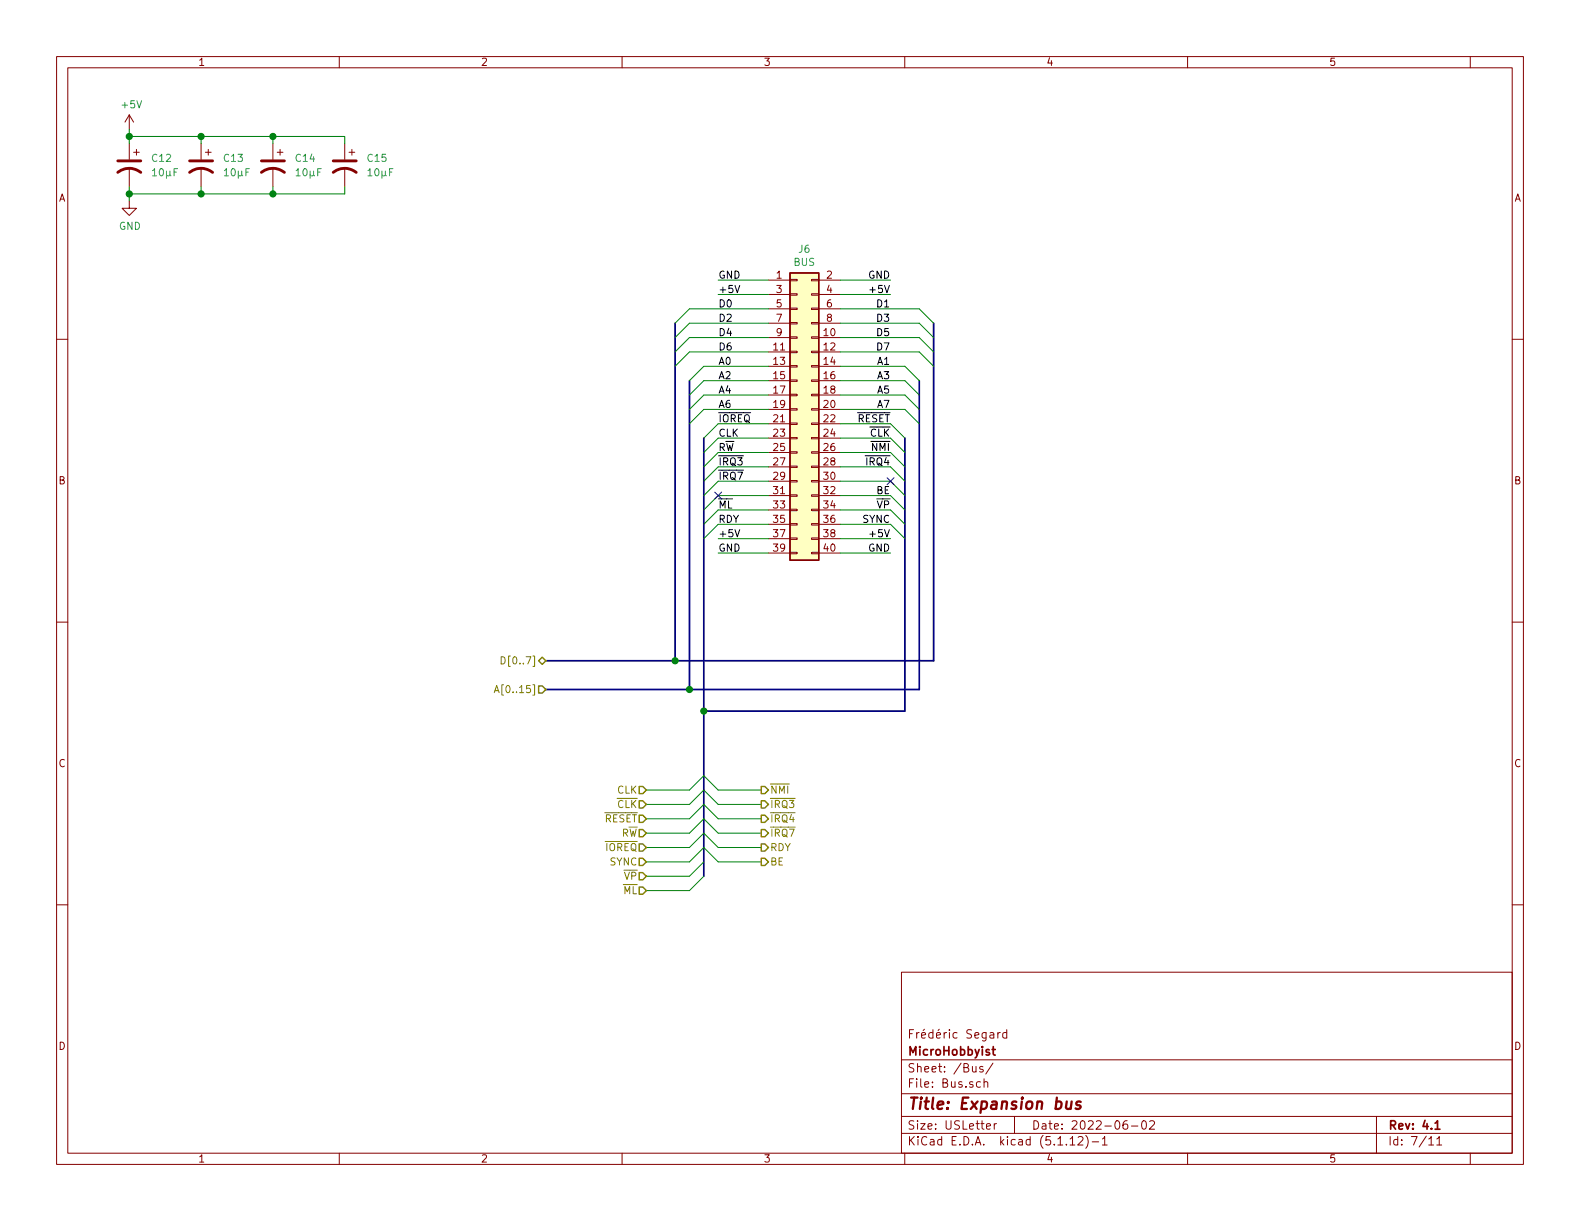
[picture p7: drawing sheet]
<svg xmlns="http://www.w3.org/2000/svg" width="279mm" height="216mm" viewBox="0 0 279 216" stroke-linecap="round" stroke-linejoin="round" font-family="sans-serif">
<g fill="none" stroke="#840000" stroke-width=".18">
<path d="M10 10h259.4v195.9h-259.4zM12 12h255.4v191.9h-255.4zM60 10v2M110 10v2M160 10v2M210 10v2M260 10v2M22.9 35.6v1.2h1.2l-1.2 1.3-1.3-1.3h1.3M22.9 20.3l-.8 1.3M22.9 20.3v2.6M22.9 25.4v2.8M22.9 29.7v3.3"/>
<path d="M22.9 20.3l.7 1.3M23.6 26.9h1M24.1 26.4v1M35.6 25.4v2.8M35.6 29.7v3.3M36.3 26.9h1M36.8 26.4v1M48.3 25.4v2.8M48.3 29.7v3.3M49 26.9h1M49.5 26.4v1M61 25.4v2.8"/>
<path d="M61 29.7v3.3M61.7 26.9h1M62.2 26.4v1M10 60h2M135.9 49.5h3.8M135.9 59.7h3.8M135.9 52.1h3.8M135.9 54.6h3.8M135.9 57.2h3.8M139.7 59.6h1.3v.2h-1.3zM139.7 57h1.3v.3h-1.3zM139.7 54.5h1.3v.2h-1.3z"/>
<path d="M139.7 51.9h1.3v.3h-1.3zM139.7 49.4h1.3v.3h-1.3zM143.5 59.6h1.3v.2h-1.3zM143.5 57h1.3v.3h-1.3zM143.5 54.5h1.3v.2h-1.3zM143.5 51.9h1.3v.3h-1.3zM143.5 49.4h1.3v.3h-1.3zM144.8 49.5h3.8M144.8 59.7h3.8M144.8 52.1h3.8M144.8 54.6h3.8M144.8 57.2h3.8"/>
<path d="M267.4 60h2M135.9 62.2h3.8M135.9 64.8h3.8M135.9 67.3h3.8M135.9 69.9h3.8M135.9 72.4h3.8M135.9 74.9h3.8M135.9 77.5h3.8M139.7 77.3h1.3v.3h-1.3zM139.7 79.9h1.3v.2h-1.3zM139.7 74.8h1.3v.3h-1.3zM139.7 69.7h1.3v.3h-1.3z"/>
<path d="M139.7 67.2h1.3v.2h-1.3zM139.7 64.6h1.3v.3h-1.3zM139.7 62.1h1.3v.3h-1.3zM139.7 72.3h1.3v.2h-1.3zM143.5 77.3h1.3v.3h-1.3zM143.5 79.9h1.3v.2h-1.3zM143.5 74.8h1.3v.3h-1.3zM143.5 69.7h1.3v.3h-1.3zM143.5 67.2h1.3v.2h-1.3zM143.5 64.6h1.3v.3h-1.3zM143.5 62.1h1.3v.3h-1.3zM143.5 72.3h1.3v.2h-1.3z"/>
<path d="M144.8 62.2h3.8M144.8 64.8h3.8M144.8 67.3h3.8M144.8 69.9h3.8M144.8 72.4h3.8M144.8 74.9h3.8M144.8 77.5h3.8M135.9 80h3.8M135.9 82.6h3.8M135.9 85.1h3.8M135.9 87.6h3.8M135.9 90.2h3.8"/>
<path d="M135.9 92.7h3.8M135.9 95.3h3.8M135.9 97.8h3.8M139.7 82.4h1.3v.3h-1.3zM139.7 85h1.3v.2h-1.3zM139.7 87.5h1.3v.3h-1.3zM139.7 90h1.3v.3h-1.3zM139.7 92.6h1.3v.2h-1.3zM139.7 95.1h1.3v.3h-1.3zM139.7 97.7h1.3v.2h-1.3zM143.5 82.4h1.3v.3h-1.3zM143.5 85h1.3v.2h-1.3z"/>
<path d="M143.5 87.5h1.3v.3h-1.3zM143.5 90h1.3v.3h-1.3zM143.5 92.6h1.3v.2h-1.3zM143.5 95.1h1.3v.3h-1.3zM143.5 97.7h1.3v.2h-1.3zM144.8 80h3.8M144.8 82.6h3.8M144.8 85.1h3.8M144.8 87.6h3.8M144.8 90.2h3.8M144.8 92.7h3.8M144.8 95.3h3.8"/>
<path d="M144.8 97.8h3.8M10 110h2M267.4 110h2M10 160h2M267.4 160h2M159.4 171.9h108v32h-108zM159.4 197.4h108M159.4 193.4h108M159.4 187.4h108M172 188.6v.9l.4 .1 .2-.2M172.6 188.6v1M173.4 191.3h-.5l-.2 .2v.6l.2 .2 .5-.1"/>
<path d="M173.8 188.6a.37 .37 0 0 0-.6 .2l.1 .2 .5 .1 .1 .2-.2 .3-.5-.1M174 191.4l.1-.1a.37 .37 0 0 1 .6 .2v.8M174 190.8v1.5M174.4 199.2l.8-.2-.1-.2-.4-.1-.3 .2 .1 .7h.6M175.6 188l-1.3 1.9M175.8 198.7v1M176.2 198.7l-.3 .1-.1 .2M176.5 182.6v1M176.9 182.6l-.3 .1-.1 .2M178 182.7l-.4-.1-.3 .3 .1 .5 .2 .2 .4-.1M178 182.1v1.5M179.4 197.4v3"/>
<path d="M199.3 198.2a.62 .62 0 0 0-.7 .6l.1 .7 .2 .2 .5-.2v-.5l-.1-.2h-.4l-.3 .2M200.1 199.1h1.1M202 198.3l.4-.1a.94 .94 0 0 1 0 1.5 .82 .82 0 0 1-.4-1.4zM203.3 198.3l.2-.1h.4l.2 .1 .1 .3-1 1.1h1M243.4 197.4v6.5M60 203.9v2M110 203.9v2M159.4 200.4h108M160 203.9v2M189.2 201.4l.5-.4v1.5M189.2 202.5h.9M190.7 201.1l.2-.1h.3l.2 .1 .1 .3-.9 1.1h.9"/>
<path d="M192 200.8a1.71 1.71 0 0 1 0 2.2M193.1 201.9h1.2M194.9 201.4l.5-.4v1.5M194.9 202.5h.9M210 203.9v2M252.7 201.4l.4-.4v1.5M252.7 202.5h.8M254.1 201.4l.4-.4v1.5M254.1 202.5h.8M260 203.9v2"/>
</g>
<path d="M175.4 185.6h.6M175.6 185.1v1.3l.4 .2M253.8 198.6l.4-.4v1.5M253.8 199.7h.8" fill="none" stroke="#840000" stroke-width=".3"/>
<path d="M188.6 194.8v1.2a.59 .59 0 0 0 .8-.1M189.5 194.8l-.2 1.3M191.1 194.8a.49 .49 0 0 0-.8 .3l.1 .2 .5 .1 .2 .3-.3 .4-.6-.1" fill="none" stroke="#840000" stroke-width=".41"/>
<path d="M139.7 48.3h5.1v50.8h-5.1z" fill="#ffffc2" stroke="#ffffc2" stroke-width=".18"/>
<path d="M139.7 48.3h5.1v50.8h-5.1z" fill="none" stroke="#840000" stroke-width=".25"/>
<path d="M20.8 30.5a3.3 3.3 0 0 1 4.1 0M20.8 28.4h4.1M33.5 30.5a3.3 3.3 0 0 1 4.1 0M33.5 28.4h4.1M46.2 30.5a3.3 3.3 0 0 1 4.1 0M46.2 28.4h4.1M58.9 30.5a3.3 3.3 0 0 1 4.1 0M58.9 28.4h4.1" fill="none" stroke="#840000" stroke-width=".51"/>
<path d="M119.4 57.2v59.6M165.1 57.2v59.6h-68.6M121.9 67.3v54.6M124.5 77.5v77.4M160 77.5v48.2h-35.5M162.6 67.3v54.6h-66.1" fill="none" stroke="#000084" stroke-width=".3"/>
<g fill="none" stroke="#008400" stroke-width=".18">
<path d="M22.9 24.1h38.1v1.3M22.9 22.9v2.5M22.9 33v2.6M35.6 24.1v1.3M35.6 33v1.3M48.3 24.1v1.3M48.3 33v1.3M61 33v1.3h-38.1M127 52.1h8.9M127 49.5h8.9M135.9 57.2h-14l-2.5 2.5M135.9 54.6h-14l-2.5 2.6"/>
<path d="M135.9 59.7h-14l-2.5 2.5M148.6 57.2h14l2.5 2.5M148.6 54.6h14l2.5 2.6M148.6 59.7h14l2.5 2.5M148.6 52.1h8.9M148.6 49.5h8.9M135.9 72.4h-11.4l-2.6 2.5M135.9 74.9h-8.9l-2.5 2.6M135.9 77.5h-8.9l-2.5 2.5M135.9 64.8h-11.4l-2.6 2.5M135.9 67.3h-11.4l-2.6 2.6M135.9 69.9h-11.4l-2.6 2.5"/>
<path d="M135.9 62.2h-14l-2.5 2.6M148.6 72.4h11.4l2.6 2.5M148.6 74.9h8.9l2.5 2.6M148.6 77.5h8.9l2.5 2.5M148.6 64.8h11.4l2.6 2.5M148.6 67.3h11.4l2.6 2.6M148.6 69.9h11.4l2.6 2.5M148.6 62.2h14l2.5 2.6M127 97.8h8.9M127 95.3h8.9M135.9 92.7h-8.9l-2.5 2.6M135.9 80h-8.9l-2.5 2.6"/>
<path d="M135.9 82.6h-8.9l-2.5 2.5M135.9 85.1h-8.9l-2.5 2.5M135.9 90.2h-8.9l-2.5 2.5M135.9 87.6h-8.9l-2.5 2.6M148.6 92.7h8.9l2.5 2.6M148.6 80h8.9l2.5 2.6M148.6 82.6h8.9l2.5 2.5M148.6 85.1h8.9l2.5 2.5M148.6 90.2h8.9l2.5 2.5M148.6 87.6h8.9l2.5 2.6M148.6 97.8h8.9M148.6 95.3h8.9"/>
<path d="M114.3 139.7h7.6l2.6-2.5 2.5 2.5h7.6M114.3 147.3h7.6l2.6-2.5 2.5 2.5h7.6M114.3 152.4h7.6l2.6-2.5 2.5 2.5h7.6M114.3 142.2h7.6l2.6-2.5 2.5 2.5h7.6M114.3 144.8h7.6l2.6-2.6 2.5 2.6h7.6M114.3 149.9h7.6l2.6-2.6 2.5 2.6h7.6M124.5 152.4l-2.6 2.5h-7.6M124.5 154.9l-2.6 2.6h-7.6"/>
</g>
<path d="M88.6 116.1a.64 .64 0 0 1 .7 .7 .64 .64 0 0 1-.7 .6zM87.4 122.5l.4-1.3 .5 1.3M87.5 122.1h.6" fill="none" stroke="#848400" stroke-width=".18"/>
<g fill="none" stroke="#848400" stroke-width=".25">
<path d="M95.9 116.2l.6 .6-.6 .7-.7-.7zM95.2 121.3h.7l.6 .6-.6 .7h-.7zM113 139.1h.7l.6 .6-.6 .6h-.7zM134.6 139.1h.7l.6 .6-.6 .6h-.7zM113 154.3h.7l.6 .6-.6 .7h-.7zM113 141.6h.7l.6 .6-.6 .7h-.7zM113 156.8h.7l.6 .7-.6 .6h-.7zM113 144.1h.7l.6 .7-.6 .6h-.7zM113 146.7h.7l.6 .6-.6 .7h-.7zM113 149.2h.7l.6 .7-.6 .6h-.7zM113 151.8h.7l.6 .6-.6 .6h-.7zM134.6 144.1h.7l.6 .7-.6 .6h-.7z"/>
<path d="M134.6 149.2h.7l.6 .7-.6 .6h-.7zM134.6 151.8h.7l.6 .6-.6 .6h-.7zM134.6 146.7h.7l.6 .6-.6 .7h-.7zM134.6 141.6h.7l.6 .6-.6 .7h-.7z"/>
</g>
<path d="M130 50.5l.4 1.2 .4-1.2M130 93.6l.4 1.3 .4-1.3" fill="none" stroke="#000" stroke-width=".18"/>
<g fill="#008400" stroke="#008400" stroke-width=".25">
<circle cx="124.5" cy="125.7" r=".51"/>
<circle cx="121.9" cy="121.9" r=".51"/>
<circle cx="119.4" cy="116.8" r=".51"/>
<circle cx="48.3" cy="24.1" r=".51"/>
<circle cx="22.9" cy="34.3" r=".51"/>
<circle cx="22.9" cy="24.1" r=".51"/>
<circle cx="35.6" cy="24.1" r=".51"/>
<circle cx="35.6" cy="34.3" r=".51"/>
<circle cx="48.3" cy="34.3" r=".51"/>
</g>
<path d="M126.4 87l1.2 1.2M127.6 87l-1.2 1.2M156.9 84.5l1.2 1.2M158.1 84.5l-1.2 1.2" fill="none" stroke="#000084" stroke-width=".18"/>
<text font-size="2.8" fill="#840000" x="160.4" y="196.2">Title: Expansion bus</text>
<g font-size="2.1" fill="#840000">
<text x="160.4" y="183.6">Frédéric Segard</text>
<text x="160.4" y="189.6">Sheet: /Bus/</text>
<text x="160.4" y="186.6">MicroHobbyist</text>
<text x="160.4" y="192.3">File: Bus.sch</text>
<text x="160.4" y="202.5">KiCad E.D.A. kicad (5.1.12)-1</text>
<text x="160.4" y="199.7">Size: USLetter</text>
<text x="182.4" y="199.7">Date: 2022-06-02</text>
<text x="245.4" y="199.7">Rev: 4.1</text>
<text x="245.4" y="202.5">Id: 7/11</text>
</g>
<g font-size="1.8" fill="#840000">
<text x="35" y="11.6">1</text>
<text x="85" y="11.6">2</text>
<text x="135" y="11.6">3</text>
<text x="185" y="11.6">4</text>
<text x="235" y="11.6">5</text>
<text x="10.4" y="35.6">A</text>
<text x="267.8" y="35.6">A</text>
<text x="137.3" y="49.3">1</text>
<text x="137.3" y="51.8">3</text>
<text x="146.2" y="49.3">2</text>
<text x="146.2" y="51.8">4</text>
<text x="137.3" y="54.4">5</text>
<text x="137.3" y="56.9">7</text>
<text x="137.3" y="59.4">9</text>
<text x="145.7" y="59.4">10</text>
<text x="146.2" y="54.4">6</text>
<text x="146.2" y="56.9">8</text>
<text x="136.8" y="62">11</text>
<text x="136.8" y="64.5">13</text>
<text x="145.7" y="62">12</text>
<text x="145.7" y="64.5">14</text>
<text x="136.8" y="67.1">15</text>
<text x="136.8" y="69.6">17</text>
<text x="145.7" y="67.1">16</text>
<text x="145.7" y="69.6">18</text>
<text x="136.8" y="72.1">19</text>
<text x="136.8" y="74.7">21</text>
<text x="136.8" y="77.2">23</text>
<text x="145.7" y="72.1">20</text>
<text x="145.7" y="74.7">22</text>
<text x="145.7" y="77.2">24</text>
<text x="136.8" y="79.8">25</text>
<text x="136.8" y="82.3">27</text>
<text x="145.7" y="79.8">26</text>
<text x="145.7" y="82.3">28</text>
<text x="10.4" y="85.6">B</text>
<text x="136.8" y="84.8">29</text>
<text x="136.8" y="87.4">31</text>
<text x="136.8" y="89.9">33</text>
<text x="145.7" y="84.8">30</text>
<text x="145.7" y="87.4">32</text>
<text x="145.7" y="89.9">34</text>
<text x="267.8" y="85.6">B</text>
<text x="136.8" y="92.5">35</text>
<text x="136.8" y="95">37</text>
<text x="145.7" y="92.5">36</text>
<text x="145.7" y="95">38</text>
<text x="136.8" y="97.5">39</text>
<text x="145.7" y="97.5">40</text>
<text x="10.4" y="135.6">C</text>
<text x="267.8" y="135.6">C</text>
<text x="10.4" y="185.6">D</text>
<text x="267.8" y="185.6">D</text>
<text x="35" y="205.5">1</text>
<text x="85" y="205.5">2</text>
<text x="135" y="205.5">3</text>
<text x="185" y="205.5">4</text>
<text x="235" y="205.5">5</text>
</g>
<g font-size="1.8" fill="#008484">
<text x="21.6" y="19.2">+5V</text>
<text x="26.9" y="28.6">C12</text>
<text x="39.6" y="28.6">C13</text>
<text x="52.3" y="28.6">C14</text>
<text x="65" y="28.6">C15</text>
<text x="27.1" y="31.2">10µF</text>
<text x="39.8" y="31.2">10µF</text>
<text x="52.5" y="31.2">10µF</text>
<text x="65.2" y="31.2">10µF</text>
<text x="21" y="40.6">GND</text>
<text x="140.4" y="47">BUS</text>
<text x="141.3" y="44.7">J6</text>
</g>
<g font-size="1.8">
<text x="127" y="49.3">GND</text>
<text x="127" y="51.8">+5V</text>
<text x="153.5" y="49.3">GND</text>
<text x="154.3" y="51.8">+5V</text>
<text x="127" y="56.9">D2</text>
<text x="127" y="59.4">D4</text>
<text x="127" y="54.4">D0</text>
<text x="155.2" y="54.4">D1</text>
<text x="155.2" y="56.9">D3</text>
<text x="155.2" y="59.4">D5</text>
<text x="127" y="64.5">A0</text>
<text x="127" y="62">D6</text>
<text x="155.2" y="62">D7</text>
<text x="155.2" y="64.5">A1</text>
<text x="127" y="69.6">A4</text>
<text x="127" y="67.1">A2</text>
<text x="155.2" y="67.1">A3</text>
<text x="155.2" y="69.6">A5</text>
<text x="127" y="74.7">IOREQ</text>
<text x="127" y="77.2">CLK</text>
<text x="127" y="72.1">A6</text>
<text x="151.6" y="74.7">RESET</text>
<text x="153.8" y="77.2">CLK</text>
<text x="155.2" y="72.1">A7</text>
<text x="127" y="79.8">RW</text>
<text x="127" y="82.3">IRQ3</text>
<text x="153.3" y="82.3">IRQ4</text>
<text x="154.2" y="79.8">NMI</text>
<text x="127" y="84.8">IRQ7</text>
<text x="127" y="89.9">ML</text>
<text x="155" y="87.4">BE</text>
<text x="155.1" y="89.9">VP</text>
<text x="127" y="95">+5V</text>
<text x="127" y="92.5">RDY</text>
<text x="152.6" y="92.5">SYNC</text>
<text x="154.3" y="95">+5V</text>
<text x="127" y="97.5">GND</text>
<text x="153.5" y="97.5">GND</text>
</g>
<g font-size="1.8" fill="#848400">
<text x="89.6" y="117.5">D[0..7]</text>
<text x="88.6" y="122.6">A[0..15]</text>
<text x="109.1" y="140.3">CLK</text>
<text x="109.1" y="142.9">CLK</text>
<text x="136.1" y="140.3">NMI</text>
<text x="136.1" y="142.9">IRQ3</text>
<text x="106.9" y="145.4">RESET</text>
<text x="109.8" y="148">RW</text>
<text x="136.1" y="145.4">IRQ4</text>
<text x="136.1" y="148">IRQ7</text>
<text x="107.1" y="150.5">IOREQ</text>
<text x="107.9" y="153">SYNC</text>
<text x="110.4" y="155.6">VP</text>
<text x="136.1" y="150.5">RDY</text>
<text x="136.1" y="153">BE</text>
<text x="110.2" y="158.1">ML</text>
</g>
</svg>
